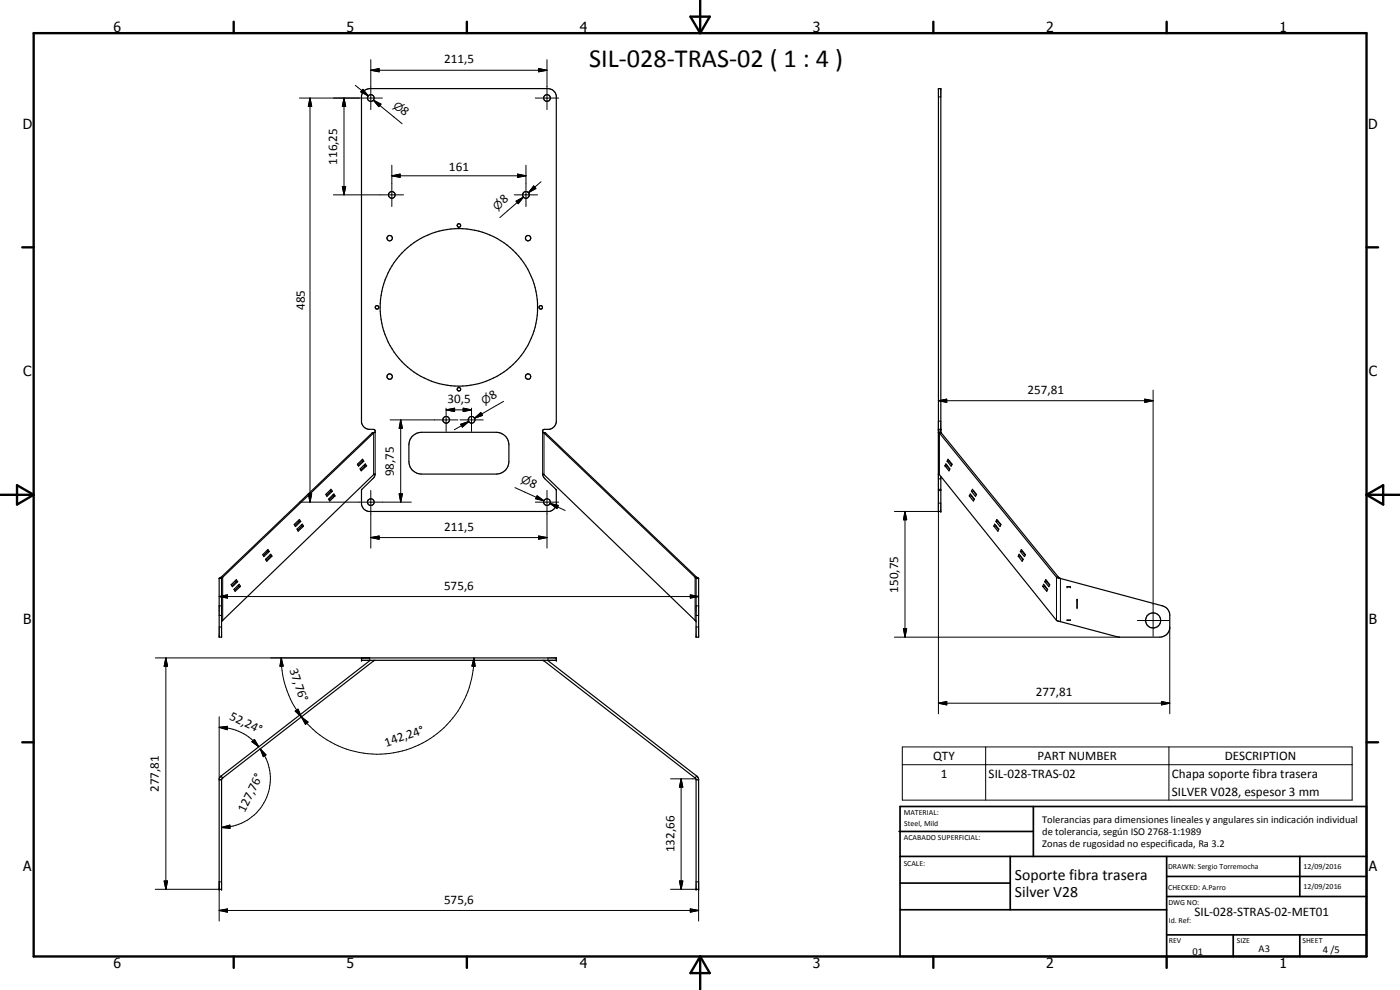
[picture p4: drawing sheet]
<svg xmlns="http://www.w3.org/2000/svg" width="420mm" height="297mm" viewBox="0 0 420 297" stroke-linecap="round" stroke-linejoin="round" font-family="sans-serif">
<g fill="none" stroke="#000" stroke-width=".35">
<path d="M107.3 139.3l1.5-1.5 .4 .6-1.6 1.5zM108.5 138l.2 .4M108.7 138.4h.5M108.7 138.4l-1.3 1.2M109.4 139.4l.1 .4M109.5 139.8h.5M109.5 139.8l-1.2 1.2M111.7 129.9l.9-.2-.1-.7-.4-.2a3.3 3.3 0 0 1-2.5-.4l-.7-.7-.4-1v-98a2.58 2.58 0 0 1 2.4-2.1h53.6a2.57 2.57 0 0 1 2.5 2.1v98a2.55 2.55 0 0 1-2.2 2.1l-1.8 .1-.2 .8 .9 .2M111.7 129.9h.4M111.7 129.9l-45.3 43.3M112.1 129.9l-45.3 43.3M112.5 129.7l-.4 .2"/>
<path d="M123.6 131l1.5-1 1.3-.3h22.6a3.8 3.8 0 0 1 3.7 3.8v5a3.7 3.7 0 0 1-3.7 3.7h-22.6a3.8 3.8 0 0 1-3.7-3.7l.1-5.5 .2-.9zM163 129.7l.3 .2M163.3 129.9h.4M163.3 129.9l45.3 43.3M163.7 129.9l45.4 43.3M281.6 128.8h.8M281.9 129.9l-.3-.2h.8l.1 .2M281.9 129.9h.6M281.9 129.9l35.2 43.3M282.4 129.7v-103.1h-.8v126.9h.8v-10.5M282.5 129.9l35.2 43.3M283.6 139.8h.6"/>
<path d="M283.9 139.2l1.2 1.5-.3 .6-1.2-1.5zM284.2 139.8l.8 1M284.3 138.4h.5M284.3 139.6l-.1 .2M284.5 137.8l1.2 1.5-.3 .6-1.1-1.5zM284.8 138.4l.9 1M284.9 138.3l-.1 .1M88.3 157.4l1.6-1.5 .3 .6-1.5 1.5zM89.1 158.7l1.6-1.4 .4 .6-1.6 1.5zM89.6 156.1l.2 .4M89.8 156.5h.4M89.8 156.5l-1.3 1.2"/>
<path d="M90.5 157.5l.1 .4M90.6 157.9h.5M90.6 157.9l-1.2 1.2M97.8 148.3l1.5-1.5 .4 .6-1.6 1.5zM98.6 149.7l1.6-1.5 .3 .6-1.5 1.5zM99.1 147.1l.2 .3M99.3 147.4h.4M99.3 147.4l-1.4 1.2M99.9 148.5l.2 .3M100.1 148.8h.4M100.1 148.8l-1.3 1.2M108.1 140.7l1.5-1.5 .4 .6-1.6 1.5z"/>
<path d="M281.6 142.2l35.5 43.9 18.5 5 12.5 .1a3 3 0 0 0 3-2.6v-4.3a2.96 2.96 0 0 0-2.2-2.5l-30.6-8.2M290.9 148.8h.6M291.2 148.2l1.2 1.5-.3 .6-1.2-1.5zM291.5 148.8l.8 1.1M291.5 147.4h.7M291.6 148.7l-.1 .1M291.8 146.8l1.3 1.5-.3 .6-1.3-1.5zM292.2 147.4l.8 1.1M292.2 147.3v.1M298.3 157.9h.6M298.5 157.3l1.3 1.4-.3 .7-1.2-1.5zM298.9 157.9l.8 1"/>
<path d="M298.9 156.5h.6M298.9 157.7v.2M299.2 155.9l1.2 1.5-.3 .6-1.2-1.5zM299.5 156.5l.8 1M299.5 156.3v.2M65.8 173.5v17.7h.7v-17.6M65.8 173.6h.7M65.8 173.5h.1M66.4 173.2h.4M66.4 173.2l-.6 .3M66.8 173.2l-.3 .4M69.4 175.4l1.5-1.5 .4 .6-1.5 1.5z"/>
<path d="M70.2 176.8l1.6-1.5 .4 .6-1.6 1.5zM70.7 174.2l.2 .3M70.9 174.5h.4M70.9 174.5l-1.3 1.3M71.5 175.6l.2 .3M71.7 175.9h.5M71.7 175.9l-1.3 1.3M78.9 166.4l1.5-1.5 .4 .6-1.6 1.5zM79.7 167.8l1.6-1.5 .3 .6-1.6 1.5zM80.1 165.1l.2 .4M80.3 165.5h.5M80.3 165.5l-1.3 1.2"/>
<path d="M81 166.5l.2 .4M81.2 166.9h.4M81.2 166.9l-1.3 1.2M208.6 173.2l.3 .3v17.7h.8v-17.7M208.6 173.2h.5M208.9 173.6h.8M209.1 173.2l.6 .3M305.6 166.9h.6M305.8 166.3l1.3 1.5-.3 .6-1.2-1.5zM306.2 166.9l.8 1M306.2 165.5h.6M306.2 166.8v.1"/>
<path d="M306.5 164.9l1.3 1.5-.3 .6-1.3-1.5zM306.8 165.5l.9 1M306.9 165.4l-.1 .1M312.9 175.9h.6M313.2 175.3l1.2 1.5-.3 .6-1.2-1.5zM313.5 175.9l.9 1.1M313.6 174.5h.5M313.6 175.8l-.1 .1M313.8 173.9l1.2 1.5-.2 .6-1.2-1.5zM314.1 174.5l.9 1.1M314.2 174.4l-.1 .1M317.1 173.2l1.2 .4"/>
<path d="M317.1 173.2h.6M317.7 173.2l.6 .4M320.2 176.1h1.1M323.2 179.8v2.5M108.5 197.4h58.5v.7h-58.5zM111.1 198.1l-44.7 34.7M112 198.2l.1 .1M112 198.1v.1M112.1 198.3l-45.3 35.1M112.3 198.2l-.2 .1M112.6 198.1l-.1 .1M162.8 198.1l.2 .1"/>
<path d="M163.1 198.2l.2 .1M163.3 198.3l45.3 35.1M163.4 198.2l-.1 .1M163.4 198.1v.1M164.3 198.1l44.8 34.7M208.9 186.4l-45.7-44.1-.4-.1 .3 1 .5 .5 3.4 3.3v4.3a2.53 2.53 0 0 1-2.2 2.2h-54.2a2.54 2.54 0 0 1-2.1-2.2v-4.3l3.6-3.6 .5-1.2-.4 .1-45.7 44.2M320.2 186.1h1.1M320.2 186.1h.1M321.3 186.1h.1M65.8 234h.7M66.4 232.8l-.6 1v33h.7v-32.8M66.4 232.8l.4 .6"/>
<path d="M66.8 233.4l-.3 .6M208.9 234h.8M209.1 232.8l.6 1v33h-.8v-33l-.3-.4M209.1 232.8l-.5 .6"/>
<circle cx="111.3" cy="29.4" r="1"/>
<circle cx="164.1" cy="29.4" r="1.01"/>
<circle cx="117.6" cy="58.5" r="1"/>
<circle cx="157.8" cy="58.5" r="1"/>
<circle cx="117" cy="71.5" r=".81"/>
<circle cx="137.7" cy="67.7" r=".54"/>
<circle cx="158.5" cy="71.4" r=".81"/>
<circle cx="113.1" cy="92.2" r=".53"/>
<circle cx="137.7" cy="92.2" r="23.6"/>
<circle cx="162.3" cy="92.2" r=".53"/>
<circle cx="117" cy="113" r=".81"/>
<circle cx="137.7" cy="116.8" r=".53"/>
<circle cx="158.5" cy="113" r=".8"/>
<circle cx="133.9" cy="126" r=".99"/>
<circle cx="141.5" cy="126" r="1"/>
<circle cx="111.3" cy="150.6" r="1.01"/>
<circle cx="164.2" cy="150.6" r="1"/>
<circle cx="346.1" cy="186.2" r="2.27"/>
</g>
<g fill="none" stroke="#000" stroke-width=".3">
<path d="M111.3 17.9v15M164.2 17.9v15M89.9 29.4h24.9M93 29.4l.5 2.5h-1zM93 29.4v121.3M103.2 29.4l.5 2.5h-1zM103.2 29.4v29.1M106.6 25.6l3.9 3.2M108.9 26.8l1.6 2-2.2-1.2zM111.3 21.1l2.5-.5v.9zM111.3 21.1h52.9M112 30.1l2.3 1.1-.6 .8z"/>
<path d="M112 30.1l2 1.5M112 30.1l8.7 7M160.6 29.4h7.1M161.7 20.6l2.5 .5-2.5 .4zM281.6 29.1h.8M100.1 58.5h21M102.7 56h1l-.5 2.5zM117.6 52.7l2.5-.5v1zM117.6 49.6v12.4M117.6 52.7h40.2M154.3 58.5h7M155.4 52.2l2.4 .5-2.4 .5z"/>
<path d="M157.1 59.1l-7.1 6.2M157.8 49.6v12.4M160.2 55.8l.6 .8-2.2 1.2zM162.4 54.5l-3.8 3.3M154.9 60.4l2.2-1.3-1.6 2zM343.6 119.8l2.5 .4-2.5 .5zM346.1 117.1v73.8M112.1 129.9v12.5M112.6 129.7v12.5M117.1 126h20.3M120.3 126l.5 2.5h-1zM120.3 126v24.7"/>
<path d="M133.9 123l2.5-.5v1zM133.9 122.5v7M133.9 123h7.6M138 126h7M138.2 127.3l2.5-.8-1.9 1.6zM139 122.5l2.5 .5-2.5 .5zM140.7 126.5l-4.4 2.4M141.5 122.5v7M142.4 125.5l1.9-1.7 .5 .8zM144.6 124.2l-2.2 1.3M151.1 120.4l-8.7 5.1M162.8 129.7v12.5"/>
<path d="M163.3 129.9v12.5M281.6 120.2l2.5-.4v.9zM281.6 129.3h.8M281.6 120.2h64.5M281.9 129.9v12.5M282.4 126.4h-.8v87.8M89.9 150.7h33.5M92.5 148.2h1l-.5 2.5zM111.3 147.2v17.3M119.8 148.2h1l-.5 2.5zM154.5 146.3l8.7 3.9M160.6 150.7h7.1"/>
<path d="M161.2 148.8l2 1.4-2.4-.6zM164.2 147.2v17.3M165 151l2.5 .6-.3 1zM165 151l4.6 2.2M268.4 153.5h13.2M271.6 153.5l.5 2.5h-1zM271.6 153.5v37.7M281.6 146.8h.8M281.6 147.2h.8M281.6 151h.8M281.6 143.7h.8M65.8 179l2.5-.5v1z"/>
<path d="M65.8 179h143.9M66.8 173.2v12.9M111.3 161.3l2.5-.5v1zM111.3 161.3h52.9M161.7 160.8l2.5 .5-2.5 .5zM207.2 178.5l2.5 .5-2.5 .5zM208.6 173.2v12.9M317.1 173.2v12.9M318.3 173.6v12.9M46.6 197.4h64.3v.7M49.8 197.4l.5 2.5h-1zM49.8 197.4v69.4"/>
<path d="M65.8 181.8h.7M65.8 184.7h.7M65.8 188.1h.7M84.4 197.4l.6 2.5h-1zM84.4 197.4a29.1 29.1 0 0 0 6.1 17.7M142.2 197.4l.4 2.5h-1zM142.2 197.4a28.9 28.9 0 0 1-19.5 27.3 28.9 28.9 0 0 1-32.2-9.6M164.5 197.4v.7M208.9 181.8h.8M208.9 184.7h.8M208.9 188.1h.8M268.4 191.2h67.6"/>
<path d="M271.1 188.6h1l-.5 2.6zM341.3 186.2h9.5M351.1 188.1v26.1M65.8 218.2l2.5-.3-.1 1zM65.8 215.1v18.9M65.8 218.2a15 15 0 0 1 11.9 5.9M88.6 213.4l.8-.6 1.1 2.3zM90.5 215.1l1.9 1.6-.7 .6zM281.6 211l2.5-.5v1zM281.6 211h69.5M348.6 210.5l2.5 .5-2.5 .5zM75.6 222.5l.8-.6 1.3 2.2z"/>
<path d="M78.1 224.7l1.7 1.8-.8 .5zM78.1 224.7a14.7 14.7 0 0 1 1.6 15.4 14.7 14.7 0 0 1-13.2 8.2M201.2 233.7h7.6M204.4 233.7l.5 2.5h-1zM204.4 233.7v33.1M270.8 224.1h135v16h-135zM270.8 229.4h135M295.8 224.1v16M350.8 224.1v16M66.5 248.3l2.5-.7v.9zM46.6 266.8h19.2M49.3 264.3h1l-.5 2.5z"/>
<path d="M65.8 273.2l2.5-.5v1zM65.8 273.2h143.9M66.5 264.6h-.7v11.8M201.2 266.8h7.7M203.9 264.3h1l-.5 2.5zM207.2 272.7l2.5 .5-2.5 .5zM208.9 264.6h.8v11.8"/>
</g>
<g fill="#000">
<circle cx="281.6" cy="129.7" r=".18"/>
<circle cx="281.6" cy="128.8" r=".18"/>
<circle cx="282.4" cy="128.8" r=".18"/>
<circle cx="281.6" cy="153.5" r=".18"/>
<circle cx="281.6" cy="142.2" r=".18"/>
<circle cx="282.4" cy="153.5" r=".18"/>
<circle cx="320.2" cy="176.1" r=".18"/>
<circle cx="321.3" cy="176.1" r=".18"/>
<circle cx="323.2" cy="179.8" r=".18"/>
<circle cx="108.5" cy="197.4" r=".18"/>
<circle cx="108.5" cy="198.1" r=".18"/>
<circle cx="167" cy="198.1" r=".18"/>
<circle cx="167" cy="197.4" r=".18"/>
<circle cx="323.2" cy="182.3" r=".18"/>
<circle cx="65.8" cy="266.8" r=".18"/>
<circle cx="66.5" cy="266.8" r=".18"/>
<circle cx="208.9" cy="266.8" r=".18"/>
<circle cx="209.7" cy="266.8" r=".18"/>
</g>
<g fill="none" stroke="#000" stroke-width=".71">
<path d="M10.1 9.9h400v277.1h-400zM70.1 6.5v3.4M140.1 6.5v3.4M207.2 5h5.8l-2.9 4.9zM210.1 0v9.9M280.1 6.5v3.4M350.1 6.5v3.4M6.7 74.2h3.4M410.1 74.2h3.5M.1 148.5h10M5.1 145.6l5 2.9-5 2.9zM410.1 148.5h10"/>
<path d="M410.1 148.5l5-2.9v5.8zM6.7 222.7h3.4M410.1 222.7h3.5M70.1 287v3.4M140.1 287v3.4M210.1 287v10M210.1 287l2.9 5h-5.8zM280.1 287v3.4M350.1 287v3.4"/>
</g>
<g fill="none" stroke="#000" stroke-width=".51">
<path d="M269.8 249.5h40.3M270.1 242h140v45h-140zM270.1 257h140M303.2 257v16M310.1 242v15M350.1 257v30M390.1 257v12M270.1 265h33.1M270.1 273h80M350.1 269h60M350.1 263h60M350.1 280.5h60"/>
<path d="M370.1 280.5v6.5M390.1 280.5v6.5"/>
</g>
<g fill="#000">
<path d="M93 29.4l.5 2.5h-1zM103.2 29.4l.5 2.5h-1zM108.9 26.8l1.6 2-2.2-1.2zM111.3 21.1l2.5-.5v.9zM112 30.1l2.3 1.1-.6 .8zM161.7 20.6l2.5 .5-2.5 .4zM102.7 56h1l-.5 2.5zM117.6 52.7l2.5-.5v1zM155.4 52.2l2.4 .5-2.4 .5zM160.2 55.8l.6 .8-2.2 1.2zM154.9 60.4l2.2-1.3-1.6 2zM281.6 120.2l2.5-.4v.9z"/>
<path d="M120.3 126l.5 2.5h-1zM133.9 123l2.5-.5v1zM138.2 127.3l2.5-.8-1.9 1.6zM139 122.5l2.5 .5-2.5 .5zM142.4 125.5l1.9-1.7 .5 .8zM343.6 119.8l2.5 .4-2.5 .5zM92.5 148.2h1l-.5 2.5zM119.8 148.2h1l-.5 2.5zM161.2 148.8l2 1.4-2.4-.6zM165 151l2.5 .6-.3 1zM271.6 153.5l.5 2.5h-1zM65.8 179l2.5-.5v1z"/>
<path d="M111.3 161.3l2.5-.5v1zM161.7 160.8l2.5 .5-2.5 .5zM207.2 178.5l2.5 .5-2.5 .5zM49.8 197.4l.5 2.5h-1zM84.4 197.4l.6 2.5h-1zM142.2 197.4l.4 2.5h-1zM271.1 188.6h1l-.5 2.6zM65.8 218.2l2.5-.3-.1 1zM88.6 213.4l.8-.6 1.1 2.3zM90.5 215.1l1.9 1.6-.7 .6zM281.6 211l2.5-.5v1zM348.6 210.5l2.5 .5-2.5 .5z"/>
<path d="M75.6 222.5l.8-.6 1.3 2.2zM78.1 224.7l1.7 1.8-.8 .5zM204.4 233.7l.5 2.5h-1zM66.5 248.3l2.5-.7v.9zM49.3 264.3h1l-.5 2.5zM65.8 273.2l2.5-.5v1zM203.9 264.3h1l-.5 2.5zM207.2 272.7l2.5 .5-2.5 .5z"/>
</g>
<text font-size="7.9" x="176.9" y="20.1">SIL-028-TRAS-02 ( 1 : 4 )</text>
<g font-size="4.7">
<text x="304.6" y="263.9">Soporte fibra trasera</text>
<text x="304.6" y="269.3">Silver V28</text>
</g>
<g font-size="4.2">
<text x="34" y="9.6">6</text>
<text x="104" y="9.6">5</text>
<text x="174" y="9.6">4</text>
<text x="244" y="9.6">3</text>
<text x="314" y="9.6">2</text>
<text x="384" y="9.6">1</text>
<text x="6.8" y="38.7">D</text>
<text x="410.6" y="38.7">D</text>
<text x="7" y="112.9">C</text>
<text x="410.8" y="112.9">C</text>
<text x="7" y="187.1">B</text>
<text x="410.8" y="187.1">B</text>
<text x="7" y="261.4">A</text>
<text x="410.8" y="261.4">A</text>
<text x="34" y="290.4">6</text>
<text x="104" y="290.4">5</text>
<text x="174" y="290.4">4</text>
<text x="244" y="290.4">3</text>
<text x="314" y="290.4">2</text>
<text x="384" y="290.4">1</text>
</g>
<g font-size="3.9">
<text x="133.3" y="19">211,5</text>
<text x="120" y="33.7" transform="rotate(39 120 33.7)">8</text>
<text x="101.2" y="49.4" transform="rotate(-90 101.2 49.4)">116,25</text>
<text x="134.7" y="51.2">161</text>
<text x="151.3" y="61.3" transform="rotate(-41 151.3 61.3)">8</text>
<text x="91.5" y="93" transform="rotate(-90 91.5 93)">485</text>
<text x="147.7" y="120" transform="rotate(-30 147.7 120)">8</text>
<text x="308.3" y="118.2">257,81</text>
<text x="134.3" y="120.9">30,5</text>
<text x="118.2" y="142.9" transform="rotate(-90 118.2 142.9)">98,75</text>
<text x="158.7" y="145.8" transform="rotate(24 158.7 145.8)">8</text>
<text x="133.3" y="159.3">211,5</text>
<text x="133.3" y="176.9">575,6</text>
<text x="269.6" y="177.8" transform="rotate(-90 269.6 177.8)">150,75</text>
<text x="86.9" y="201" transform="rotate(71 86.9 201)">37,76°</text>
<text x="310.9" y="208.9">277,81</text>
<text x="68.7" y="215.6" transform="rotate(26 68.7 215.6)">52,24°</text>
<text x="115.9" y="224" transform="rotate(-19 115.9 224)">142,24°</text>
<text x="280.1" y="228">QTY</text>
<text x="282.3" y="233.3">1</text>
<text x="296.7" y="233.4">SIL-028-TRAS-02</text>
<text x="311.3" y="228">PART NUMBER</text>
<text x="351.7" y="233.5">Chapa soporte fibra trasera</text>
<text x="367.6" y="228">DESCRIPTION</text>
<text x="47.7" y="237.6" transform="rotate(-90 47.7 237.6)">277,81</text>
<text x="351.7" y="238.8">SILVER V028, espesor 3 mm</text>
<text x="73.5" y="243.9" transform="rotate(-64 73.5 243.9)">127,76°</text>
<text x="202.4" y="255.7" transform="rotate(-90 202.4 255.7)">132,66</text>
<text x="133.3" y="271.1">575,6</text>
<text x="358.5" y="275">SIL-028-STRAS-02-MET01</text>
</g>
<g font-size="3.3">
<text x="117.8" y="32" transform="rotate(39 117.8 32)">n</text>
<text x="149.2" y="63.2" transform="rotate(-41 149.2 63.2)">n</text>
<text x="145.3" y="121.4" transform="rotate(-30 145.3 121.4)">n</text>
<text x="156.2" y="144.7" transform="rotate(24 156.2 144.7)">n</text>
</g>
<g font-size="3.1">
<text x="312.7" y="246.8">Tolerancias para dimensiones lineales y angulares sin indicación individual</text>
<text x="312.7" y="250.4">de tolerancia, según ISO 2768-1:1989</text>
<text x="312.7" y="254">Zonas de rugosidad no especificada, Ra 3.2</text>
<text x="357.9" y="286.4">01</text>
<text x="377.7" y="285.6">A3</text>
<text x="397" y="285.9">4 /5</text>
</g>
<g font-size="2.4">
<text x="271.2" y="244.4">MATERIAL:</text>
<text x="271.3" y="252">ACABADO SUPERFICIAL:</text>
<text x="271.4" y="247.9">Steel, Mild</text>
<text x="271.2" y="259.7">SCALE:</text>
<text x="350.6" y="260.8">DRAWN: Sergio Torremocha</text>
<text x="391.2" y="260.6">12/09/2016</text>
<text x="350.6" y="267">CHECKED: A.Parro</text>
<text x="391.2" y="266.7">12/09/2016</text>
<text x="350.6" y="271.4">DWG NO:</text>
<text x="350.8" y="276.9">Id. Ref:</text>
<text x="350.8" y="282.8">REV</text>
<text x="371.2" y="282.9">SIZE</text>
<text x="390.9" y="282.9">SHEET</text>
</g>
</svg>
